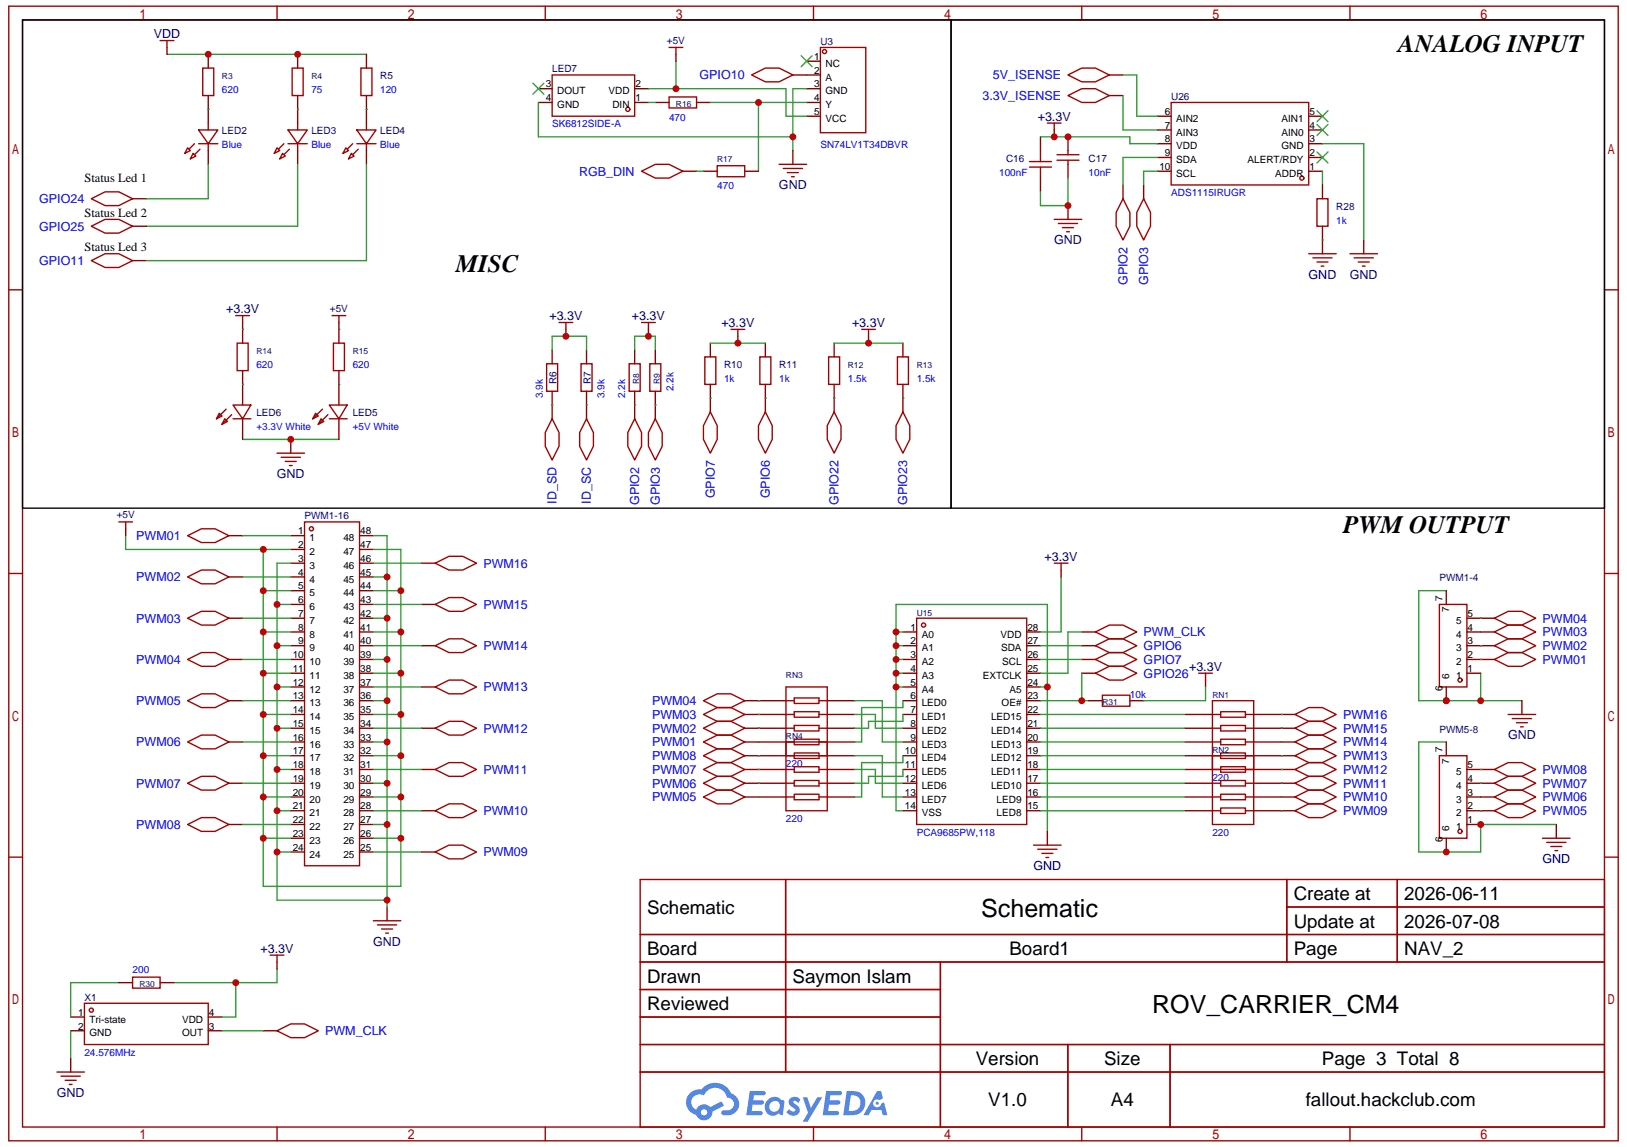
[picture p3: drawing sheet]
<svg xmlns="http://www.w3.org/2000/svg" width="297mm" height="210mm" viewBox="0 0 297 210" stroke-linecap="round" stroke-linejoin="round" font-family="sans-serif">
<g fill="none" stroke="#a10000" stroke-width=".25">
<path d="M1.6 1.1h294v207.3h-294zM4.1 3.6h289v202.3h-289zM50.6 1.1v2.5M99.6 1.1v2.5M148.6 1.1v2.5M197.6 1.1v2.5M246.6 1.1v2.5M1.6 53h2.5M293.1 53h2.5M1.6 104.8h2.5M293.1 104.8h2.5M1.6 156.6h2.5"/>
<path d="M293.1 156.6h2.5M116.9 160.7h176.2v45.2h-176.2zM116.9 170.7h176.2M116.9 175.8h176.2M143.5 160.7v35.2M171.8 175.8v30.1M235 160.7v15.1M235 165.7h58.1M255.2 160.7v15.1M116.9 180.8h54.9M116.9 190.8h176.2M116.9 185.8h54.9"/>
<path d="M116.9 195.9h176.2M195 190.8v15.1M213.7 190.8v15.1M50.6 205.9v2.5M99.6 205.9v2.5M148.6 205.9v2.5M197.6 205.9v2.5M246.6 205.9v2.5"/>
</g>
<g fill="#5487ff">
<path d="M144.4 200.6a1.29 1.29 0 0 1 1.8 .3l-.4 .6a.54 .54 0 0 0-.9-.2l.1 .2a1.56 1.56 0 0 1 1.1 1.6 1.41 1.41 0 0 1-2.5 .1l.5-.6a.63 .63 0 0 0 .5 .5 .63 .63 0 0 0 .7-.3l-.2-.2a1.58 1.58 0 0 1-1-1.5z"/>
<path d="M146.6 200.5h.8l.7 1.9 1.2-1.9h.9l-2.7 4.4h-.9l1-1.6z"/>
<path d="M137 199.3h1.6a1.29 1.29 0 0 1 1.2 .2 .39 .39 0 0 1-.4 .6h-1.7l-.1 .9h1.6a.39 .39 0 0 1 .3 .4 .39 .39 0 0 1-.4 .4h-1.6l-.2 1.2h.8a1.22 1.22 0 0 1 1.2 .2 .39 .39 0 0 1-.4 .5h-2.6z"/>
<path d="M150.9 199.3h1.6a1.3 1.3 0 0 1 1.3 .2 .39 .39 0 0 1-.4 .6h-1.7l-.2 .9h1.7a.39 .39 0 0 1 .3 .4 .39 .39 0 0 1-.4 .4h-1.7l-.1 1.2h.8a1.22 1.22 0 0 1 1.1 .2 .39 .39 0 0 1-.3 .5h-2.6z"/>
<path d="M160.2 199.3h.7l.4 1.3-.7 .4a.74 .74 0 0 0-1.1 .3 .74 .74 0 0 0 .5 1 .74 .74 0 0 0 1-.6l.5-.3 .6 2.3h-.9l-.2-.9h-1.8l-.6 .9h-.9z"/>
<path d="M154.7 199.3l-.7 4.4h1.5a2.25 2.25 0 0 0 2.6-2.2 2.25 2.25 0 0 0-2.7-2.2zM155.4 200.1a1.48 1.48 0 0 1 1.8 1.5 1.48 1.48 0 0 1-1.9 1.4h-.3z"/>
<path d="M140.1 201a1.57 1.57 0 0 0-.2 2.2 1.57 1.57 0 0 0 2.1 .3l.2-.1 .4 .3h.4l.3-2.4-.2-.3h-.4a1.58 1.58 0 0 0-2.6 0zM140.8 201.4a.97 .97 0 0 1 1.6 .3 .97 .97 0 0 1-.8 1.4 .93 .93 0 0 1-1.1-.5 .93 .93 0 0 1 .3-1.2z"/>
<path d="M126 199.7a2.34 2.34 0 0 0 1.2 4 1.53 1.53 0 0 0 1.7 1 1.53 1.53 0 0 0 1.2-1.6l2.2-1.1-.5-.8-2.1 1.1a1.55 1.55 0 0 0-2.5 .4 1.48 1.48 0 0 1-.8-2.1 1.48 1.48 0 0 1 2.2-.5 2.2 2.2 0 0 1 2.3-1.4 2.2 2.2 0 0 1 1.9 1.9 1.15 1.15 0 0 1 1.3 1 1.15 1.15 0 0 1-1.1 1.2h-.7a.46 .46 0 0 0-.6 .4 .46 .46 0 0 0 .5 .6 2.2 2.2 0 0 0 2.2-.7 2.2 2.2 0 0 0 .4-2.3 2.13 2.13 0 0 0-1.3-1.1 3.2 3.2 0 0 0-5.4-.7l-1.1 .1zM128 203.2a.6 .6 0 0 1 1.2 0 .6 .6 0 0 1-1.2 0z"/>
<circle cx="160.2" cy="201.6" r=".28"/>
</g>
<path d="M4.1 3.6h169.6v89.2h-169.6zM173.7 3.6h119.4v89.2h-119.4z" fill="none" stroke="#000" stroke-width=".25"/>
<g fill="none" stroke="#a10000" stroke-width=".25">
<path d="M188 29.5h4.1M188 30.5h4.1M190 27.5v2M190 30.5v2M193.1 29.3h4M193.1 28.3h4M195.1 27.5v.8M195.1 29.3v.7M167.4 112.9h20.1v37.7h-20.1zM200.1 118l2.5-1.3h2.5l2.5 1.3-2.5 1.2h-2.5zM200.1 120.5l2.5-1.3h2.5l2.5 1.3-2.5 1.2h-2.5z"/>
<circle cx="168.7" cy="114.2" r=".38"/>
</g>
<g fill="none" stroke="#870000" stroke-width=".25">
<path d="M190 25v2.5M190 32.5v2.6M195.1 25v2.5M195.1 30v2.5M164.9 115.5h2.5M164.9 118h2.5M187.5 115.5h2.5M187.5 118h2.5M197.6 118h2.5M164.9 120.5h2.5M164.9 123h2.5M164.9 125.5h2.5"/>
<path d="M164.9 128h2.5M164.9 130.5h2.5M164.9 133h2.5M164.9 135.6h2.5M164.9 138.1h2.5M187.5 120.5h2.5M187.5 123h2.5M187.5 125.5h2.5M187.5 128h2.5M187.5 130.5h2.5M187.5 133h2.5M187.5 135.6h2.5"/>
<path d="M187.5 138.1h2.5M197.6 120.5h2.5M164.9 140.6h2.5M164.9 143.1h2.5M164.9 145.6h2.5M164.9 148.1h2.5M187.5 140.6h2.5M187.5 143.1h2.5M187.5 145.6h2.5M187.5 148.1h2.5"/>
</g>
<path d="M163.7 118h1.2M163.7 115.5h1.2M190 118h7.6M193.8 105.4v10.1h-3.8M163.7 120.5h1.2M163.7 125.5h1.2M163.7 123h1.2M190 120.5h7.6M190 125.5h1.3M164.9 148.1h-1.2v-37.7h27.6v41.5" fill="none" stroke="#393" stroke-width=".25"/>
<g fill="#c00">
<circle cx="191.3" cy="125.5" r=".63"/>
<circle cx="163.7" cy="115.5" r=".63"/>
<circle cx="163.7" cy="118" r=".63"/>
<circle cx="163.7" cy="120.5" r=".63"/>
<circle cx="163.7" cy="123" r=".63"/>
<circle cx="163.7" cy="125.5" r=".63"/>
</g>
<path d="M197.6 115.5h2.5M191.3 151.9v2.5M12.9 185.8h2.5M12.9 188.3h2.5M38 185.8h2.5M38 188.3h2.5M48.1 188.3h2.5" fill="none" stroke="#870000" stroke-width=".25"/>
<g fill="none" stroke="#a10000" stroke-width=".25">
<path d="M200.1 115.5l2.5-1.3h2.5l2.5 1.3-2.5 1.2h-2.5zM188.8 154.4h5M189.5 155.2h3.6M190.3 155.9h2M191.1 156.7h.5M15.4 183.3h22.6v7.5h-22.6zM50.6 188.3l2.5-1.2h2.5l2.5 1.2-2.5 1.3h-2.5z"/>
<circle cx="16.7" cy="184.5" r=".38"/>
</g>
<path d="M43.1 179.5v6.3h-2.6M50.6 177v2.5h-18.8M40.5 188.3h7.6" fill="none" stroke="#393" stroke-width=".25"/>
<circle cx="43.1" cy="179.5" r=".63" fill="#c00"/>
<path d="M190 128h8.8M197.6 123v5M21.7 179.5h-8.8v6.3M12.9 188.3v5" fill="none" stroke="#393" stroke-width=".25"/>
<path d="M197.6 123h2.5M21.7 179.5h2.5M29.2 179.5h2.6M12.9 193.3v2.6" fill="none" stroke="#870000" stroke-width=".25"/>
<path d="M200.1 123l2.5-1.3h2.5l2.5 1.3-2.5 1.2h-2.5zM24.2 178.5h5v2h-5zM10.4 195.9h5M11.2 196.6h3.5M11.9 197.4h2M12.7 198.1h.5" fill="none" stroke="#a10000" stroke-width=".25"/>
<circle cx="197.6" cy="128" r=".63" fill="#c00"/>
<g fill="none" stroke="#870000" stroke-width=".25">
<path d="M41.8 97.9h2.5M41.8 105.4h2.5M41.8 112.9h2.5M77 102.9h2.5M77 110.4h2.5M77 118h2.5M41.8 128h2.5M41.8 135.6h2.5M41.8 120.5h2.5M77 133h2.5M77 125.5h2.5M136 128h7.6"/>
<path d="M136 138.1h7.6M136 135.6h7.6M136 133h7.6M136 130.5h7.6M151.1 128h5M151.1 138.1h5M151.1 135.6h5M151.1 133h5M151.1 130.5h5M198.8 128h2.6M206.4 128h2.5M216.4 138.1h5.1"/>
<path d="M216.4 135.6h5.1M216.4 133h5.1M216.4 130.5h5.1M229 138.1h7.5M229 135.6h7.5M229 133h7.5M229 130.5h7.5M41.8 143.1h2.5M41.8 150.6h2.5M77 148.1h2.5M77 140.6h2.5M77 155.7h2.5"/>
<path d="M136 145.6h7.6M136 143.1h7.6M136 140.6h7.6M151.1 145.6h5M151.1 143.1h5M151.1 140.6h5M216.4 148.1h5.1M216.4 145.6h5.1M216.4 143.1h5.1M216.4 140.6h5.1M229 148.1h7.5M229 145.6h7.5"/>
<path d="M229 143.1h7.5M229 140.6h7.5M70.7 165.7v2.5"/>
</g>
<g fill="none" stroke="#a10000" stroke-width=".25">
<path d="M34.3 97.9l2.5-1.3h2.5l2.5 1.3-2.5 1.2h-2.5zM34.3 105.4l2.5-1.3h2.5l2.5 1.3-2.5 1.3h-2.5zM34.3 112.9l2.5-1.2h2.5l2.5 1.2-2.5 1.3h-2.5zM79.5 102.9l2.5-1.3h2.5l2.5 1.3-2.5 1.2h-2.5zM79.5 110.4l2.5-1.2h2.5l2.5 1.2-2.5 1.3h-2.5zM79.5 118l2.5-1.3h2.5l2.5 1.3-2.5 1.2h-2.5zM34.3 120.5l2.5-1.3h2.5l2.5 1.3-2.5 1.2h-2.5zM34.3 128l2.5-1.2h2.5l2.5 1.2-2.5 1.3h-2.5zM34.3 135.6l2.5-1.3h2.5l2.5 1.3-2.5 1.2h-2.5zM79.5 125.5l2.5-1.3h2.5l2.5 1.3-2.5 1.3h-2.5zM79.5 133l2.5-1.2h2.5l2.5 1.2-2.5 1.3h-2.5zM128.5 135.6l2.5-1.3h2.5l2.5 1.3-2.5 1.2h-2.5z"/>
<path d="M128.5 133l2.5-1.2h2.5l2.5 1.2-2.5 1.3h-2.5zM128.5 130.5l2.5-1.2h2.5l2.5 1.2-2.5 1.3h-2.5zM128.5 128l2.5-1.2h2.5l2.5 1.2-2.5 1.3h-2.5zM128.5 138.1l2.5-1.3h2.5l2.5 1.3-2.5 1.2h-2.5zM143.6 130.5h1.5M143.6 138.1h7.5M143.6 133h1.5M143.6 135.6h7.5M143.6 128h1.5M143.6 125.5h7.5v22.6h-7.5zM145.1 127.5h4.5v1h-4.5zM145.1 130h4.5v1h-4.5z"/>
<path d="M145.1 132.5h4.5v1h-4.5zM145.1 135.1h4.5v1h-4.5zM145.1 137.6h4.5v1h-4.5zM149.6 130.5h1.5M149.6 133h1.5M149.6 128h1.5M201.4 127h5v2h-5zM221.5 130.5h1.5M221.5 128h7.5v22.6h-7.5zM221.5 138.1h7.5M221.5 133h1.5M221.5 135.6h1.5"/>
<path d="M223 137.6h4.5v1h-4.5zM223 135.1h4.5v1h-4.5zM223 132.5h4.5v1h-4.5zM223 130h4.5v1h-4.5zM227.5 130.5h1.5M227.5 133h1.5M227.5 135.6h1.5M236.5 130.5l2.5-1.2h2.6l2.5 1.2-2.5 1.3h-2.6zM236.5 133l2.5-1.2h2.6l2.5 1.2-2.5 1.3h-2.6zM236.5 135.6l2.5-1.3h2.6l2.5 1.3-2.5 1.2h-2.6zM236.5 138.1l2.5-1.3h2.6l2.5 1.3-2.5 1.2h-2.6zM34.3 143.1l2.5-1.3h2.5l2.5 1.3-2.5 1.2h-2.5z"/>
<path d="M34.3 150.6l2.5-1.2h2.5l2.5 1.2-2.5 1.3h-2.5zM79.5 140.6l2.5-1.3h2.5l2.5 1.3-2.5 1.2h-2.5zM79.5 148.1l2.5-1.2h2.5l2.5 1.2-2.5 1.3h-2.5zM79.5 155.7l2.5-1.3h2.5l2.5 1.3-2.5 1.2h-2.5zM128.5 145.6l2.5-1.3h2.5l2.5 1.3-2.5 1.3h-2.5zM128.5 143.1l2.5-1.3h2.5l2.5 1.3-2.5 1.2h-2.5zM128.5 140.6l2.5-1.3h2.5l2.5 1.3-2.5 1.2h-2.5zM143.6 140.6h1.5M143.6 143.1h1.5M143.6 145.6h1.5M145.1 145.1h4.5v1h-4.5zM145.1 142.6h4.5v1h-4.5z"/>
<path d="M145.1 140.1h4.5v1h-4.5zM149.6 140.6h1.5M149.6 143.1h1.5M149.6 145.6h1.5M221.5 140.6h7.5M221.5 148.1h1.5M221.5 143.1h1.5M221.5 145.6h1.5M223 147.6h4.5v1h-4.5zM223 145.1h4.5v1h-4.5zM223 142.6h4.5v1h-4.5zM223 140.1h4.5v1h-4.5z"/>
<path d="M227.5 148.1h1.5M227.5 143.1h1.5M227.5 145.6h1.5M236.5 140.6l2.5-1.3h2.6l2.5 1.3-2.5 1.2h-2.6zM236.5 143.1l2.5-1.3h2.6l2.5 1.3-2.5 1.2h-2.6zM236.5 145.6l2.5-1.3h2.6l2.5 1.3-2.5 1.3h-2.6zM236.5 148.1l2.5-1.2h2.6l2.5 1.2-2.5 1.3h-2.6zM68.2 168.2h5M68.9 169h3.6M69.7 169.7h2M70.4 170.5h.6"/>
</g>
<path d="M264.2 107.9h-5.1v20.1h18.9M190 130.5h26.4M190 133h26.4M190 135.6h26.4M190 138.1h26.4M270.5 123v5M190 140.6h26.4M190 143.1h26.4M190 145.6h26.4M190 148.1h26.4" fill="none" stroke="#393" stroke-width=".25"/>
<g fill="#c00">
<circle cx="264.2" cy="128" r=".63"/>
<circle cx="270.5" cy="128" r=".63"/>
</g>
<g fill="none" stroke="#870000" stroke-width=".25">
<path d="M38 9.9v2.5M38 17.5v2.5M54.4 9.9v2.5M54.4 17.5v2.5M195.1 37.6v2.5M241.6 43.8v2.6M249.1 43.8v2.6M270.5 118h2.5M270.5 115.5h2.5M270.5 112.9h2.5M270.5 120.5h2.5M278 128v2.5"/>
<path d="M270.5 148.1h2.5M270.5 145.6h2.5M270.5 143.1h2.5M270.5 140.6h2.5M284.3 150.6v2.5"/>
</g>
<g fill="none" stroke="#a10000" stroke-width=".25">
<path d="M37 12.4h2v5.1h-2zM53.4 12.4h2v5.1h-2zM192.6 40.1h5M193.3 40.8h3.5M194.1 41.6h2M194.8 42.3h.5M239 46.4h5.1M239.8 47.1h3.5M240.6 47.9h2M241.3 48.6h.5M246.6 46.4h5M247.3 47.1h3.6"/>
<path d="M248.1 47.9h2M248.8 48.6h.5M273 118l2.5-1.3h2.5l2.5 1.3-2.5 1.2h-2.5zM273 115.5l2.5-1.3h2.5l2.5 1.3-2.5 1.2h-2.5zM273 112.9l2.5-1.2h2.5l2.5 1.2-2.5 1.3h-2.5zM273 120.5l2.5-1.3h2.5l2.5 1.3-2.5 1.2h-2.5zM275.5 130.5h5M276.2 131.3h3.5M277 132h2M277.7 132.8h.5M273 148.1l2.5-1.2h2.5l2.5 1.2-2.5 1.3h-2.5zM273 145.6l2.5-1.3h2.5l2.5 1.3-2.5 1.3h-2.5z"/>
<path d="M273 143.1l2.5-1.3h2.5l2.5 1.3-2.5 1.2h-2.5zM273 140.6l2.5-1.3h2.5l2.5 1.3-2.5 1.2h-2.5zM281.8 153.1h5M282.5 153.9h3.5M283.3 154.6h2M284 155.4h.5"/>
</g>
<path d="M30.5 9.9h36.4M264.2 135.6h-5.1v20.1h11.4v-5.1h13.8" fill="none" stroke="#393" stroke-width=".25"/>
<g fill="#c00">
<circle cx="54.4" cy="9.9" r=".63"/>
<circle cx="38" cy="9.9" r=".63"/>
</g>
<g fill="none" stroke="#a10000" stroke-width=".25">
<path d="M16.7 36.3l2.5-1.2h2.5l2.5 1.2-2.5 1.3h-2.5zM34.3 27l.5 .5-1 .5zM35.3 28l.5 .5-1 .5zM35.5 26.3l-1 1M36.3 23.7h3.5l-1.8 2.6zM36.3 26.3h3.5M36.5 27.3l-1 1M38 22.5v1.2M38 26.3v1.2M50.6 27l.5 .5-1 .5zM51.6 28l.5 .5-1 .5zM51.9 26.3l-1 1"/>
<path d="M52.6 23.7h3.5l-1.7 2.6zM52.6 26.3h3.5M52.9 27.3l-1 1M54.4 22.5v1.2M54.4 26.3v1.2M63.2 27l.5 .5-1 .5zM64.2 28l.5 .5-1 .5zM64.4 26.3l-1 1M65.2 23.7h3.5l-1.8 2.6zM65.2 26.3h3.5M65.4 27.3l-1 1M66.9 22.5v1.2"/>
<path d="M66.9 26.3v1.2M205.1 36.3l1.3 2.5v2.5l-1.3 2.5-1.2-2.5v-2.5zM208.9 36.3l1.2 2.5v2.5l-1.2 2.5-1.3-2.5v-2.5zM16.7 41.3l2.5-1.2h2.5l2.5 1.2-2.5 1.3h-2.5zM16.7 47.6l2.5-1.2h2.5l2.5 1.2-2.5 1.3h-2.5zM99.8 66.5h2.1v5h-2.1zM100.9 76.5l1.2 2.5v2.5l-1.2 2.5-1.3-2.5v-2.5zM106.1 66.5h2v5h-2zM107.1 76.5l1.3 2.5v2.5l-1.3 2.5-1.2-2.5v-2.5zM114.9 66.5h2v5h-2zM115.9 76.5l1.3 2.5v2.5l-1.3 2.5-1.2-2.5v-2.5zM118.7 66.5h2v5h-2z"/>
<path d="M119.7 76.5l1.3 2.5v2.5l-1.3 2.5-1.3-2.5v-2.5zM128.7 65.2h2.1v5h-2.1zM129.7 75.3l1.3 2.5v2.5l-1.3 2.5-1.2-2.5v-2.5zM138.8 65.2h2v5h-2zM139.8 75.3l1.3 2.5v2.5l-1.3 2.5-1.3-2.5v-2.5zM151.4 65.2h2v5h-2zM152.4 75.3l1.2 2.5v2.5l-1.2 2.5-1.3-2.5v-2.5zM163.9 65.2h2v5h-2zM164.9 75.3l1.3 2.5v2.5l-1.3 2.5-1.2-2.5v-2.5z"/>
</g>
<g fill="none" stroke="#870000" stroke-width=".25">
<path d="M38 20v2.5M54.4 20v2.5M66.9 20v2.5M24.2 36.3h2.5M38 27.5v2.5M54.4 27.5v2.5M66.9 27.5v2.5M205.1 33.8v2.5M208.9 33.8v2.5M24.2 41.3h2.5M24.2 47.6h2.5M100.9 63.9v2.6"/>
<path d="M100.9 71.5v5M107.1 63.9v2.6M107.1 71.5v5M115.9 63.9v2.6M115.9 71.5v5M119.7 63.9v2.6M119.7 71.5v5M129.7 62.7v2.5M129.7 70.2v5.1M139.8 62.7v2.5M139.8 70.2v5.1M152.4 62.7v2.5"/>
<path d="M152.4 70.2v5.1M164.9 62.7v2.5M164.9 70.2v5.1M53.1 80.3v2.5"/>
</g>
<g fill="none" stroke="#393" stroke-width=".25">
<path d="M38 20h.1M54.4 20h.1M38 30v6.3h-11.3M54.4 30v11.3h-27.7M100.9 74h.1M100.9 63.9v-2.5h6.2v2.5M107.1 74h.1M115.9 74h.1M115.9 63.9v-2.5h3.8v2.5M119.7 74h.1M129.7 72.7h.1M129.7 62.7h10.1"/>
<path d="M139.8 72.7h.1M152.4 72.7h.1M152.4 62.7h12.5M164.9 72.7h.1M44.3 80.3h17.6"/>
</g>
<circle cx="53.1" cy="80.3" r=".63" fill="#c00"/>
<g fill="none" stroke="#a10000" stroke-width=".25">
<path d="M100.9 13.7h15v7.5h-15zM137.3 13.7l2.5-1.3h2.5l2.5 1.3-2.5 1.2h-2.5zM149.8 8.7h8.3v15.5h-8.3zM60.6 57.7h2.6M61.9 57.7v1.2M43.3 62.7h2v5h-2zM60.9 62.7h2v5h-2zM50.6 82.8h5M51.4 83.5h3.5M52.1 84.3h2M52.9 85.1h.5"/>
<circle cx="114.7" cy="20" r=".38"/>
<circle cx="150.6" cy="9.4" r=".38"/>
</g>
<g fill="none" stroke="#870000" stroke-width=".25">
<path d="M98.3 16.2h2.6M98.3 18.7h2.6M115.9 16.2h2.5M115.9 18.7h2.5M144.8 13.7h5M147.3 11.2h2.5M147.3 16.2h2.5M147.3 18.7h2.5M147.3 21.2h2.5M61.9 58.9v3.8M44.3 60.2v2.5M44.3 67.7v2.5"/>
<path d="M61.9 67.7v2.5"/>
</g>
<path d="M98.3 18.7v6.3h46.5M147.3 13.7h.1M147.3 16.2h-2.5v11.3M61.9 60.2h.1" fill="none" stroke="#393" stroke-width=".25"/>
<path d="M97.3 15.2l2 2M99.3 15.2l-2 2M146.3 10.2l2 2M148.3 10.2l-2 2" fill="none" stroke="#3c3" stroke-width=".25"/>
<circle cx="144.8" cy="25" r=".63" fill="#c00"/>
<path d="M144.8 27.5v2.5" fill="none" stroke="#870000" stroke-width=".25"/>
<path d="M142.3 30h5M143.1 30.8h3.5M143.8 31.5h2M144.6 32.3h.5" fill="none" stroke="#a10000" stroke-width=".25"/>
<path d="M118.4 16.2h25.2v5h3.7M123.5 11.2v5" fill="none" stroke="#393" stroke-width=".25"/>
<circle cx="123.5" cy="16.2" r=".63" fill="#c00"/>
<path d="M119.7 18.7h2.5M127.2 18.7h2.5" fill="none" stroke="#870000" stroke-width=".25"/>
<path d="M122.2 17.7h5v2h-5z" fill="none" stroke="#a10000" stroke-width=".25"/>
<path d="M118.4 18.7h1.3M129.7 18.7h17.6M138.5 18.7v12.6" fill="none" stroke="#393" stroke-width=".25"/>
<circle cx="138.5" cy="18.7" r=".63" fill="#c00"/>
<path d="M124.7 31.3h2.5M128.5 31.3h2.5M136 31.3h2.5M44.3 58.9v1.3M44.3 70.2v3.8M44.3 76.5v3.8M61.9 70.2v3.8M61.9 76.5v3.8M103.4 60.2v1.2" fill="none" stroke="#870000" stroke-width=".25"/>
<g fill="none" stroke="#a10000" stroke-width=".25">
<path d="M117.2 31.3l2.5-1.3h2.5l2.5 1.3-2.5 1.2h-2.5zM131 30.3h5v2h-5zM43.1 57.7h2.5M44.3 57.7v1.2M40 75.5l.5 .5-1 .5zM41.1 76.5l.5 .5-1.1 .5zM41.3 74.7l-1.8 1.8M42.3 75.8l-1.8 1.7M42.6 74h3.2l-1.5 2.5zM42.6 76.5h3.2M57.6 75.5l.5 .5-1 .5zM58.6 76.5l.5 .5-1 .5z"/>
<path d="M58.9 74.7l-1.8 1.8M59.9 75.8l-1.8 1.7M60.1 74h3.3l-1.5 2.5zM60.1 76.5h3.3"/>
</g>
<path d="M44.3 60.2h.1M44.3 70.2h.1M61.9 70.2h.1" fill="none" stroke="#393" stroke-width=".25"/>
<circle cx="103.4" cy="61.4" r=".63" fill="#c00"/>
<path d="M102.1 58.9h2.5M103.4 58.9v1.3" fill="none" stroke="#a10000" stroke-width=".25"/>
<path d="M118.4 60.2v1.2" fill="none" stroke="#870000" stroke-width=".25"/>
<circle cx="118.4" cy="61.4" r=".63" fill="#c00"/>
<path d="M191.3 22.5h2.5M192.6 22.5v1.2M117.2 58.9h2.5M118.4 58.9v1.3" fill="none" stroke="#a10000" stroke-width=".25"/>
<path d="M192.6 23.7v1.3M134.8 61.4v1.3" fill="none" stroke="#870000" stroke-width=".25"/>
<circle cx="134.8" cy="62.7" r=".63" fill="#c00"/>
<path d="M133.5 60.2h2.5M134.8 60.2v1.2" fill="none" stroke="#a10000" stroke-width=".25"/>
<path d="M158.6 61.4v1.3" fill="none" stroke="#870000" stroke-width=".25"/>
<circle cx="158.6" cy="62.7" r=".63" fill="#c00"/>
<g fill="none" stroke="#a10000" stroke-width=".25">
<path d="M29.2 7.4h2.6M30.5 7.4v1.3M122.2 8.7h2.5M123.5 8.7v1.2M157.4 60.2h2.5M158.6 60.2v1.2M192.6 102.9h2.5M193.8 102.9v1.2M262.9 110.4h5v15.1h-5zM218.9 123h2.6M220.2 123v1.2M49.3 174.5h2.6"/>
<path d="M50.6 174.5v1.3"/>
<circle cx="266.7" cy="124.2" r=".38"/>
</g>
<path d="M30.5 8.7v1.2M123.5 9.9v1.3M193.8 104.1v1.3M267.9 118h2.6M267.9 115.5h2.6M267.9 112.9h2.6M220.2 124.2v1.3M264.2 125.5v2.5M267.9 123h2.6M267.9 120.5h2.6M50.6 175.8v1.2" fill="none" stroke="#870000" stroke-width=".25"/>
<path d="M220.2 125.5v2.5h-11.3" fill="none" stroke="#393" stroke-width=".25"/>
<circle cx="264.2" cy="128" r=".63" fill="#c00"/>
<path d="M264.2 107.9v2.5M267.9 150.6h2.6" fill="none" stroke="#870000" stroke-width=".25"/>
<path d="M270.5 118h.1M270.5 115.5h.1M270.5 112.9h.1M270.5 120.5h.1" fill="none" stroke="#393" stroke-width=".25"/>
<g fill="none" stroke="#a10000" stroke-width=".25">
<path d="M262.9 138.1h5v15h-5z"/>
<circle cx="266.7" cy="151.9" r=".38"/>
</g>
<circle cx="270.5" cy="150.6" r=".63" fill="#c00"/>
<path d="M264.2 153.1v2.6M267.9 148.1h2.6M267.9 145.6h2.6M267.9 143.1h2.6M267.9 140.6h2.6" fill="none" stroke="#870000" stroke-width=".25"/>
<circle cx="264.2" cy="155.7" r=".63" fill="#c00"/>
<g fill="none" stroke="#870000" stroke-width=".25">
<path d="M53.1 97.9h2.5M65.7 97.9h2.5M53.1 100.4h2.5M53.1 102.9h2.5M53.1 105.4h2.5M53.1 107.9h2.5M53.1 110.4h2.5M53.1 112.9h2.5M53.1 115.5h2.5M53.1 118h2.5M65.7 100.4h2.5M65.7 102.9h2.5"/>
<path d="M65.7 105.4h2.5M65.7 107.9h2.5M65.7 110.4h2.5M65.7 112.9h2.5M65.7 115.5h2.5M65.7 118h2.5M53.1 120.5h2.5M53.1 123h2.5M53.1 125.5h2.5M53.1 128h2.5M53.1 130.5h2.5M53.1 133h2.5"/>
<path d="M53.1 135.6h2.5M53.1 138.1h2.5M65.7 120.5h2.5M65.7 123h2.5M65.7 125.5h2.5M65.7 128h2.5M65.7 130.5h2.5M65.7 133h2.5M65.7 135.6h2.5M65.7 138.1h2.5M264.2 135.6v2.5M53.1 140.6h2.5"/>
<path d="M53.1 143.1h2.5M53.1 145.6h2.5M53.1 148.1h2.5M53.1 150.6h2.5M53.1 153.1h2.5M53.1 155.7h2.5M65.7 140.6h2.5M65.7 143.1h2.5M65.7 145.6h2.5M65.7 148.1h2.5M65.7 150.6h2.5M65.7 153.1h2.5"/>
<path d="M65.7 155.7h2.5"/>
</g>
<g fill="none" stroke="#393" stroke-width=".25">
<path d="M23 97.9v2.5h30.1M48.1 100.4v61.5h25.1v-61.5h-5M48.1 115.5h5M48.1 107.9h5M68.2 115.5h5M68.2 107.9h5M48.1 138.1h5M48.1 123h5M48.1 130.5h5M68.2 138.1h5M68.2 123h5M68.2 130.5h5"/>
<path d="M48.1 153.1h5M48.1 145.6h5M68.2 153.1h5M68.2 145.6h5M270.5 148.1h.1M270.5 145.6h.1M270.5 143.1h.1M270.5 140.6h.1"/>
</g>
<g fill="none" stroke="#a10000" stroke-width=".25">
<path d="M55.6 95.4h10.1v62.8h-10.1z"/>
<circle cx="56.9" cy="96.6" r=".38"/>
</g>
<g fill="#c00">
<circle cx="48.1" cy="153.1" r=".63"/>
<circle cx="48.1" cy="145.6" r=".63"/>
<circle cx="48.1" cy="138.1" r=".63"/>
<circle cx="48.1" cy="130.5" r=".63"/>
<circle cx="48.1" cy="123" r=".63"/>
<circle cx="48.1" cy="115.5" r=".63"/>
<circle cx="48.1" cy="107.9" r=".63"/>
<circle cx="48.1" cy="100.4" r=".63"/>
<circle cx="73.2" cy="153.1" r=".63"/>
<circle cx="73.2" cy="145.6" r=".63"/>
<circle cx="73.2" cy="138.1" r=".63"/>
<circle cx="73.2" cy="130.5" r=".63"/>
<circle cx="73.2" cy="123" r=".63"/>
<circle cx="73.2" cy="115.5" r=".63"/>
<circle cx="73.2" cy="107.9" r=".63"/>
</g>
<g fill="none" stroke="#393" stroke-width=".25">
<path d="M68.2 97.9h2.5v67.8M50.6 118h2.5M50.6 110.4h2.5M53.1 102.9h-2.5v61.5h20.1M68.2 112.9h2.5M68.2 105.4h2.5M50.6 133h2.5M50.6 125.5h2.5M68.2 135.6h2.5M68.2 128h2.5M68.2 120.5h2.5M50.6 155.7h2.5"/>
<path d="M50.6 148.1h2.5M50.6 140.6h2.5M68.2 150.6h2.5M68.2 143.1h2.5"/>
</g>
<g fill="#c00">
<circle cx="50.6" cy="155.7" r=".63"/>
<circle cx="50.6" cy="148.1" r=".63"/>
<circle cx="50.6" cy="140.6" r=".63"/>
<circle cx="50.6" cy="133" r=".63"/>
<circle cx="50.6" cy="125.5" r=".63"/>
<circle cx="50.6" cy="118" r=".63"/>
<circle cx="50.6" cy="110.4" r=".63"/>
<circle cx="70.7" cy="164.4" r=".63"/>
<circle cx="70.7" cy="150.6" r=".63"/>
<circle cx="70.7" cy="143.1" r=".63"/>
<circle cx="70.7" cy="135.6" r=".63"/>
<circle cx="70.7" cy="128" r=".63"/>
<circle cx="70.7" cy="120.5" r=".63"/>
<circle cx="70.7" cy="112.9" r=".63"/>
<circle cx="70.7" cy="105.4" r=".63"/>
</g>
<g fill="none" stroke="#393" stroke-width=".25">
<path d="M66.9 20h.1M66.9 30v17.6h-40.2M127.2 31.3h1.3M195.1 32.5v5.1h-5.1v-2.5M211.4 31.3h-2.5v2.5M211.4 28.8h-6.3v5M241.6 31.3v2.5M241.6 26.3h7.5v17.5M241.6 43.8h.1M44.3 97.9h8.8M44.3 105.4h8.8M44.3 112.9h8.8"/>
<path d="M68.2 118h8.8M68.2 110.4h8.8M68.2 102.9h8.8M197.6 115.5h-2.5v7.5h-5.1M44.3 120.5h8.8M44.3 128h8.8M44.3 135.6h8.8M68.2 133h8.8M68.2 125.5h8.8M138.5 135.6h.1M138.5 133h.1M138.5 130.5h.1"/>
<path d="M138.5 128h.1M138.5 138.1h.1M156.1 128h5.1v7.6h3.7M156.1 130.5h3.8v2.5h5M156.1 138.1h5.1v7.5h3.7M164.9 128v1.3h-7.5v6.3h-1.3M164.9 130.5v1.3h-6.3v1.2h-2.5M164.9 138.1v1.2h-7.5v6.3h-1.3M234 130.5h.1M234 133h.1M234 135.6h.1M234 138.1h.1"/>
<path d="M44.3 143.1h8.8M44.3 150.6h8.8M68.2 155.7h8.8M68.2 148.1h8.8M68.2 140.6h8.8M138.5 145.6h.1M138.5 143.1h.1M138.5 140.6h.1M156.1 140.6h3.8v2.5h5M164.9 140.6v1.2h-6.3v1.3h-2.5M234 140.6h.1M234 143.1h.1"/>
<path d="M234 145.6h.1M234 148.1h.1"/>
</g>
<g fill="none" stroke="#870000" stroke-width=".25">
<path d="M66.9 9.9v2.5M66.9 17.5v2.5M202.6 17.5h2.5M202.6 13.7h2.5M211.4 31.3h2.5M211.4 28.8h2.5M211.4 26.3h2.5M211.4 23.7h2.5M211.4 21.2h2.5M239 31.3h2.6M239 28.8h2.6M239 26.3h2.6"/>
<path d="M239 23.7h2.6M239 21.2h2.6M241.6 33.8v2.5M241.6 41.3v2.5M23 96.6v1.3"/>
</g>
<g fill="none" stroke="#a10000" stroke-width=".25">
<path d="M65.9 12.4h2v5.1h-2zM195.1 17.5l2.5-1.3h2.5l2.5 1.3-2.5 1.2h-2.5zM195.1 13.7l2.5-1.3h2.5l2.5 1.3-2.5 1.2h-2.5zM213.9 18.7h25.1v15.1h-25.1zM240.6 36.3h2v5h-2zM21.7 95.4h2.5M23 95.4v1.2"/>
<circle cx="237.8" cy="32.5" r=".38"/>
</g>
<path d="M240.6 27.8l2 2M240.6 22.7l2 2M240.6 20.2l2 2M242.6 27.8l-2 2M242.6 22.7l-2 2M242.6 20.2l-2 2" fill="none" stroke="#3c3" stroke-width=".25"/>
<circle cx="195.1" cy="37.6" r=".63" fill="#c00"/>
<path d="M190 25h16.4v1.3h5" fill="none" stroke="#393" stroke-width=".25"/>
<g fill="#c00">
<circle cx="195.1" cy="25" r=".63"/>
<circle cx="192.6" cy="25" r=".63"/>
</g>
<path d="M205.1 17.5v6.2h6.3M205.1 13.7h2.5v7.5h3.8" fill="none" stroke="#393" stroke-width=".25"/>
<g font-size="4.6">
<text x="255.4" y="9.5">ANALOG INPUT</text>
<text x="83.3" y="49.7">MISC</text>
<text x="245.3" y="97.4">PWM OUTPUT</text>
<text x="179.2" y="167.5">Schematic</text>
<text x="210.5" y="185.1">ROV_CARRIER_CM4</text>
</g>
<g font-size="3.4">
<text x="118.2" y="167">Schematic</text>
<text x="236.3" y="164.4">Create at</text>
<text x="256.5" y="164.4">2026-06-11</text>
<text x="236.3" y="169.5">Update at</text>
<text x="256.5" y="169.5">2026-07-08</text>
<text x="118.2" y="174.5">Board</text>
<text x="118.2" y="179.5">Drawn</text>
<text x="144.8" y="179.5">Saymon Islam</text>
<text x="184.4" y="174.5">Board1</text>
<text x="236.3" y="174.5">Page</text>
<text x="256.5" y="174.5">NAV_2</text>
<text x="118.2" y="184.5">Reviewed</text>
<text x="178.2" y="194.6">Version</text>
<text x="201.7" y="194.6">Size</text>
<text x="241.4" y="194.6">Page 3 Total 8</text>
<text x="180.5" y="202.1">V1.0</text>
<text x="202.9" y="202.1">A4</text>
<text x="238.5" y="202.1">fallout.hackclub.com</text>
</g>
<g font-size="2.3" fill="#000080">
<text x="28.1" y="7">VDD</text>
<text x="189.5" y="22">+3.3V</text>
<text x="142.3" y="34.6">GND</text>
<text x="192.5" y="44.6">GND</text>
<text x="239" y="50.9">GND</text>
<text x="246.6" y="50.9">GND</text>
<text x="41.3" y="57.2">+3.3V</text>
<text x="100.3" y="58.5">+3.3V</text>
<text x="115.4" y="58.5">+3.3V</text>
<text x="131.8" y="59.7">+3.3V</text>
<text x="155.6" y="59.7">+3.3V</text>
<text x="50.6" y="87.4">GND</text>
<text x="190.8" y="102.4">+3.3V</text>
<text x="217.2" y="122.5">+3.3V</text>
<text x="275.5" y="135.1">GND</text>
<text x="188.8" y="159">GND</text>
<text x="281.7" y="157.7">GND</text>
<text x="68.2" y="172.8">GND</text>
<text x="47.6" y="174">+3.3V</text>
<text x="10.4" y="200.4">GND</text>
</g>
<g font-size="2.3" fill="#00f">
<text x="127.8" y="14.5">GPIO10</text>
<text x="181.4" y="14.5">5V_ISENSE</text>
<text x="179.5" y="18.3">3.3V_ISENSE</text>
<text x="105.8" y="32.1">RGB_DIN</text>
<text x="7.2" y="37.1">GPIO24</text>
<text x="7.2" y="42.1">GPIO25</text>
<text x="7.2" y="48.4">GPIO11</text>
<text x="205.9" y="52.1" transform="rotate(-90 205.9 52.1)">GPIO2</text>
<text x="209.7" y="52.1" transform="rotate(-90 209.7 52.1)">GPIO3</text>
<text x="101.6" y="92" transform="rotate(-90 101.6 92)">ID_SD</text>
<text x="107.9" y="92" transform="rotate(-90 107.9 92)">ID_SC</text>
<text x="116.7" y="92.3" transform="rotate(-90 116.7 92.3)">GPIO2</text>
<text x="120.5" y="92.3" transform="rotate(-90 120.5 92.3)">GPIO3</text>
<text x="130.5" y="91" transform="rotate(-90 130.5 91)">GPIO7</text>
<text x="140.6" y="91" transform="rotate(-90 140.6 91)">GPIO6</text>
<text x="153.2" y="92.3" transform="rotate(-90 153.2 92.3)">GPIO22</text>
<text x="165.7" y="92.3" transform="rotate(-90 165.7 92.3)">GPIO23</text>
<text x="24.9" y="98.7">PWM01</text>
<text x="24.9" y="106.2">PWM02</text>
<text x="88.3" y="103.7">PWM16</text>
<text x="24.9" y="113.7">PWM03</text>
<text x="88.3" y="111.2">PWM15</text>
<text x="281.8" y="113.7">PWM04</text>
<text x="88.3" y="118.8">PWM14</text>
<text x="208.9" y="118.8">GPIO6</text>
<text x="208.9" y="116.3">PWM_CLK</text>
<text x="281.8" y="118.8">PWM02</text>
<text x="281.8" y="116.3">PWM03</text>
<text x="24.9" y="121.3">PWM04</text>
<text x="208.9" y="121.3">GPIO7</text>
<text x="208.9" y="123.8">GPIO26</text>
<text x="281.8" y="121.3">PWM01</text>
<text x="24.9" y="128.8">PWM05</text>
<text x="88.3" y="126.3">PWM13</text>
<text x="119.1" y="131.3">PWM03</text>
<text x="119.1" y="128.8">PWM04</text>
<text x="245.3" y="131.3">PWM16</text>
<text x="24.9" y="136.4">PWM06</text>
<text x="88.3" y="133.8">PWM12</text>
<text x="119.1" y="136.4">PWM01</text>
<text x="119.1" y="133.8">PWM02</text>
<text x="245.3" y="133.8">PWM15</text>
<text x="245.3" y="136.4">PWM14</text>
<text x="24.9" y="143.9">PWM07</text>
<text x="88.3" y="141.4">PWM11</text>
<text x="119.1" y="143.9">PWM06</text>
<text x="119.1" y="141.4">PWM07</text>
<text x="119.1" y="138.9">PWM08</text>
<text x="245.3" y="138.9">PWM13</text>
<text x="245.3" y="141.4">PWM12</text>
<text x="245.3" y="143.9">PWM11</text>
<text x="281.8" y="143.9">PWM07</text>
<text x="281.8" y="141.4">PWM08</text>
<text x="88.3" y="148.9">PWM10</text>
<text x="119.1" y="146.4">PWM05</text>
<text x="245.3" y="146.4">PWM10</text>
<text x="245.3" y="148.9">PWM09</text>
<text x="281.8" y="148.9">PWM05</text>
<text x="281.8" y="146.4">PWM06</text>
<text x="24.9" y="151.4">PWM08</text>
<text x="88.3" y="156.5">PWM09</text>
<text x="59.4" y="189.1">PWM_CLK</text>
</g>
<g font-size="2.3">
<text x="15.4" y="33.3">Status Led 1</text>
<text x="15.4" y="39.6">Status Led 2</text>
<text x="15.4" y="45.9">Status Led 3</text>
</g>
<g font-size="1.8" fill="#000080">
<text x="121.8" y="8">+5V</text>
<text x="149.8" y="8.2">U3</text>
<text x="69.4" y="14.5">R5</text>
<text x="100.9" y="13.2">LED7</text>
<text x="213.9" y="18.3">U26</text>
<text x="40.5" y="24.5">LED2</text>
<text x="56.9" y="24.5">LED3</text>
<text x="69.4" y="24.5">LED4</text>
<text x="183.8" y="29.6">C16</text>
<text x="198.8" y="29.6">C17</text>
<text x="244.1" y="38.4">R28</text>
<text x="60.3" y="57">+5V</text>
<text x="101.6" y="70.2" transform="rotate(-90 101.6 70.2)">R6</text>
<text x="107.9" y="70.2" transform="rotate(-90 107.9 70.2)">R7</text>
<text x="132.3" y="67.3">R10</text>
<text x="142.3" y="67.3">R11</text>
<text x="46.8" y="76.1">LED6</text>
<text x="64.4" y="76.1">LED5</text>
<text x="21.3" y="94.6">+5V</text>
<text x="55.6" y="94.9">PWM1-16</text>
<text x="262.9" y="106.2">PWM1-4</text>
<text x="262.9" y="133.8">PWM5-8</text>
<text x="15.4" y="182.8">X1</text>
</g>
<g font-size="1.8">
<text x="148.7" y="11">1</text>
<text x="99.7" y="16">3</text>
<text x="101.8" y="17.2">DOUT</text>
<text x="111.1" y="17.2">VDD</text>
<text x="116.1" y="16">2</text>
<text x="148.7" y="13.5">2</text>
<text x="148.7" y="16">3</text>
<text x="150.8" y="12.2">NC</text>
<text x="150.8" y="14.7">A</text>
<text x="150.8" y="17.2">GND</text>
<text x="99.7" y="18.5">4</text>
<text x="101.8" y="19.7">GND</text>
<text x="111.9" y="19.7">DIN</text>
<text x="116.1" y="18.5">1</text>
<text x="148.7" y="18.5">4</text>
<text x="148.7" y="21">5</text>
<text x="150.8" y="19.7">Y</text>
<text x="150.8" y="22.3">VCC</text>
<text x="212.8" y="21">6</text>
<text x="212.8" y="23.5">7</text>
<text x="214.8" y="22.3">AIN2</text>
<text x="234.1" y="22.3">AIN1</text>
<text x="239.2" y="23.5">4</text>
<text x="239.2" y="21">5</text>
<text x="212.8" y="26">8</text>
<text x="212.8" y="28.5">9</text>
<text x="214.8" y="24.8">AIN3</text>
<text x="214.8" y="27.3">VDD</text>
<text x="214.8" y="29.8">SDA</text>
<text x="227.9" y="29.8">ALERT/RDY</text>
<text x="234.1" y="27.3">GND</text>
<text x="234.1" y="24.8">AIN0</text>
<text x="239.2" y="28.5">2</text>
<text x="239.2" y="26">3</text>
<text x="211.8" y="31.1">10</text>
<text x="214.8" y="32.3">SCL</text>
<text x="232.9" y="32.3">ADDR</text>
<text x="239.2" y="31.1">1</text>
<text x="54.5" y="97.6">1</text>
<text x="54.5" y="100.2">2</text>
<text x="56.6" y="98.9">1</text>
<text x="56.6" y="101.4">2</text>
<text x="62.7" y="101.4">47</text>
<text x="62.7" y="98.9">48</text>
<text x="65.8" y="100.2">47</text>
<text x="65.8" y="97.6">48</text>
<text x="54.5" y="102.7">3</text>
<text x="54.5" y="105.2">4</text>
<text x="54.5" y="107.7">5</text>
<text x="56.6" y="103.9">3</text>
<text x="56.6" y="106.4">4</text>
<text x="62.7" y="106.4">45</text>
<text x="62.7" y="103.9">46</text>
<text x="65.8" y="107.7">44</text>
<text x="65.8" y="105.2">45</text>
<text x="65.8" y="102.7">46</text>
<text x="54.5" y="110.2">6</text>
<text x="54.5" y="112.7">7</text>
<text x="56.6" y="108.9">5</text>
<text x="56.6" y="111.5">6</text>
<text x="56.6" y="114">7</text>
<text x="62.7" y="114">42</text>
<text x="62.7" y="111.5">43</text>
<text x="62.7" y="108.9">44</text>
<text x="65.8" y="112.7">42</text>
<text x="65.8" y="110.2">43</text>
<text x="263.5" y="109.8" transform="rotate(-90 263.5 109.8)">7</text>
<text x="264.7" y="111.9" transform="rotate(-90 264.7 111.9)">7</text>
<text x="266" y="114">5</text>
<text x="268.1" y="112.7">5</text>
<text x="54.5" y="115.2">8</text>
<text x="54.5" y="117.7">9</text>
<text x="56.6" y="116.5">8</text>
<text x="56.6" y="119">9</text>
<text x="62.7" y="119">40</text>
<text x="62.7" y="116.5">41</text>
<text x="65.8" y="117.7">40</text>
<text x="65.8" y="115.2">41</text>
<text x="166.3" y="115.2">1</text>
<text x="166.3" y="117.7">2</text>
<text x="168.4" y="116.5">A0</text>
<text x="168.4" y="119">A1</text>
<text x="182.7" y="116.5">VDD</text>
<text x="182.8" y="119">SDA</text>
<text x="187.7" y="117.7">27</text>
<text x="187.7" y="115.2">28</text>
<text x="266" y="119">3</text>
<text x="266" y="116.5">4</text>
<text x="268.1" y="117.7">3</text>
<text x="268.1" y="115.2">4</text>
<text x="53.5" y="120.3">10</text>
<text x="53.5" y="122.8">11</text>
<text x="53.5" y="125.3">12</text>
<text x="56.6" y="121.5">10</text>
<text x="56.6" y="124">11</text>
<text x="62.7" y="124">38</text>
<text x="62.7" y="121.5">39</text>
<text x="65.8" y="125.3">37</text>
<text x="65.8" y="122.8">38</text>
<text x="65.8" y="120.3">39</text>
<text x="166.3" y="120.3">3</text>
<text x="166.3" y="122.8">4</text>
<text x="166.3" y="125.3">5</text>
<text x="168.4" y="121.5">A2</text>
<text x="168.4" y="124">A3</text>
<text x="179.5" y="124">EXTCLK</text>
<text x="183.1" y="121.5">SCL</text>
<text x="187.7" y="125.3">24</text>
<text x="187.7" y="122.8">25</text>
<text x="187.7" y="120.3">26</text>
<text x="264.7" y="124.1" transform="rotate(-90 264.7 124.1)">6</text>
<text x="266" y="124">1</text>
<text x="266" y="121.5">2</text>
<text x="268.1" y="122.8">1</text>
<text x="268.1" y="120.3">2</text>
<text x="53.5" y="127.8">13</text>
<text x="53.5" y="130.3">14</text>
<text x="56.6" y="126.5">12</text>
<text x="56.6" y="129">13</text>
<text x="56.6" y="131.6">14</text>
<text x="62.7" y="131.6">35</text>
<text x="62.7" y="129">36</text>
<text x="62.7" y="126.5">37</text>
<text x="65.8" y="130.3">35</text>
<text x="65.8" y="127.8">36</text>
<text x="166.3" y="127.8">6</text>
<text x="166.3" y="130.3">7</text>
<text x="168.4" y="126.5">A4</text>
<text x="168.4" y="129">LED0</text>
<text x="168.4" y="131.6">LED1</text>
<text x="181" y="131.6">LED15</text>
<text x="182.9" y="129">OE#</text>
<text x="184.4" y="126.5">A5</text>
<text x="187.7" y="130.3">22</text>
<text x="187.7" y="127.8">23</text>
<text x="263.5" y="126.2" transform="rotate(-90 263.5 126.2)">6</text>
<text x="53.5" y="132.8">15</text>
<text x="53.5" y="135.3">16</text>
<text x="53.5" y="137.8">17</text>
<text x="56.6" y="134.1">15</text>
<text x="56.6" y="136.6">16</text>
<text x="62.7" y="136.6">33</text>
<text x="62.7" y="134.1">34</text>
<text x="65.8" y="137.8">32</text>
<text x="65.8" y="135.3">33</text>
<text x="65.8" y="132.8">34</text>
<text x="165.3" y="137.8">10</text>
<text x="166.3" y="132.8">8</text>
<text x="166.3" y="135.3">9</text>
<text x="168.4" y="134.1">LED2</text>
<text x="168.4" y="136.6">LED3</text>
<text x="181" y="136.6">LED13</text>
<text x="181" y="134.1">LED14</text>
<text x="187.7" y="137.8">19</text>
<text x="187.7" y="135.3">20</text>
<text x="187.7" y="132.8">21</text>
<text x="263.5" y="137.5" transform="rotate(-90 263.5 137.5)">7</text>
<text x="53.5" y="140.4">18</text>
<text x="53.5" y="142.9">19</text>
<text x="56.6" y="139.1">17</text>
<text x="56.6" y="141.6">18</text>
<text x="62.7" y="141.6">31</text>
<text x="62.7" y="139.1">32</text>
<text x="65.8" y="142.9">30</text>
<text x="65.8" y="140.4">31</text>
<text x="165.3" y="140.4">11</text>
<text x="165.3" y="142.9">12</text>
<text x="168.4" y="139.1">LED4</text>
<text x="168.4" y="141.6">LED5</text>
<text x="181" y="141.6">LED11</text>
<text x="181" y="139.1">LED12</text>
<text x="187.7" y="142.9">17</text>
<text x="187.7" y="140.4">18</text>
<text x="264.7" y="139.5" transform="rotate(-90 264.7 139.5)">7</text>
<text x="266" y="141.6">5</text>
<text x="268.1" y="142.9">4</text>
<text x="268.1" y="140.4">5</text>
<text x="53.5" y="145.4">20</text>
<text x="53.5" y="147.9">21</text>
<text x="56.6" y="144.1">19</text>
<text x="56.6" y="146.6">20</text>
<text x="56.6" y="149.1">21</text>
<text x="62.7" y="149.1">28</text>
<text x="62.7" y="146.6">29</text>
<text x="62.7" y="144.1">30</text>
<text x="65.8" y="147.9">28</text>
<text x="65.8" y="145.4">29</text>
<text x="165.3" y="145.4">13</text>
<text x="165.3" y="147.9">14</text>
<text x="168.4" y="144.1">LED6</text>
<text x="168.4" y="146.6">LED7</text>
<text x="168.4" y="149.1">VSS</text>
<text x="181" y="144.1">LED10</text>
<text x="182" y="149.1">LED8</text>
<text x="182" y="146.6">LED9</text>
<text x="187.7" y="147.9">15</text>
<text x="187.7" y="145.4">16</text>
<text x="266" y="149.1">2</text>
<text x="266" y="146.6">3</text>
<text x="266" y="144.1">4</text>
<text x="268.1" y="147.9">2</text>
<text x="268.1" y="145.4">3</text>
<text x="53.5" y="150.4">22</text>
<text x="53.5" y="152.9">23</text>
<text x="53.5" y="155.4">24</text>
<text x="56.6" y="151.7">22</text>
<text x="56.6" y="154.2">23</text>
<text x="62.7" y="154.2">26</text>
<text x="62.7" y="151.7">27</text>
<text x="65.8" y="155.4">25</text>
<text x="65.8" y="152.9">26</text>
<text x="65.8" y="150.4">27</text>
<text x="263.5" y="153.8" transform="rotate(-90 263.5 153.8)">6</text>
<text x="264.7" y="151.7" transform="rotate(-90 264.7 151.7)">6</text>
<text x="266" y="151.7">1</text>
<text x="268.1" y="150.4">1</text>
<text x="56.6" y="156.7">24</text>
<text x="62.7" y="156.7">25</text>
<text x="14.3" y="185.6">1</text>
<text x="38.2" y="185.6">4</text>
<text x="14.3" y="188.1">2</text>
<text x="16.4" y="189.3">GND</text>
<text x="16.4" y="186.8">Tri-state</text>
<text x="33.2" y="186.8">VDD</text>
<text x="33.2" y="189.3">OUT</text>
<text x="38.2" y="188.1">3</text>
</g>
<g font-size="1.8" fill="#00f">
<text x="40.5" y="17">620</text>
<text x="56.9" y="17">75</text>
<text x="69.4" y="17">120</text>
<text x="100.9" y="23.3">SK6812SIDE-A</text>
<text x="122.2" y="22">470</text>
<text x="40.5" y="27.1">Blue</text>
<text x="56.9" y="27.1">Blue</text>
<text x="69.4" y="27.1">Blue</text>
<text x="149.8" y="27.1">SN74LV1T34DBVR</text>
<text x="131" y="34.6">470</text>
<text x="182.5" y="32.1">100nF</text>
<text x="198.8" y="32.1">10nF</text>
<text x="213.9" y="35.8">ADS1115IRUGR</text>
<text x="244.1" y="40.9">1k</text>
<text x="46.8" y="67.3">620</text>
<text x="64.4" y="67.3">620</text>
<text x="123" y="71.5" transform="rotate(-90 123 71.5)">2.2k</text>
<text x="132.3" y="69.8">1k</text>
<text x="142.3" y="69.8">1k</text>
<text x="154.9" y="69.8">1.5k</text>
<text x="167.4" y="69.8">1.5k</text>
<text x="99.1" y="72.7" transform="rotate(-90 99.1 72.7)">3.9k</text>
<text x="110.4" y="72.7" transform="rotate(-90 110.4 72.7)">3.9k</text>
<text x="114.2" y="72.7" transform="rotate(-90 114.2 72.7)">2.2k</text>
<text x="46.8" y="78.6">+3.3V White</text>
<text x="64.4" y="78.6">+5V White</text>
<text x="206.4" y="127.6">10k</text>
<text x="143.6" y="140.1">220</text>
<text x="221.5" y="142.6">220</text>
<text x="143.6" y="150.2">220</text>
<text x="167.4" y="152.7">PCA9685PW,118</text>
<text x="221.5" y="152.7">220</text>
<text x="24.2" y="177.8">200</text>
<text x="15.4" y="192.9">24.576MHz</text>
</g>
<g font-size="1.5" fill="#000080">
<text x="40.5" y="14.5">R3</text>
<text x="56.9" y="14.5">R4</text>
<text x="123.5" y="19.5">R16</text>
<text x="131" y="29.6">R17</text>
<text x="46.8" y="64.7">R14</text>
<text x="64.4" y="64.7">R15</text>
<text x="116.7" y="70.2" transform="rotate(-90 116.7 70.2)">R8</text>
<text x="120.5" y="70.2" transform="rotate(-90 120.5 70.2)">R9</text>
<text x="154.9" y="67.3">R12</text>
<text x="167.4" y="67.3">R13</text>
<text x="167.4" y="112.5">U15</text>
<text x="143.6" y="123.8">RN3</text>
<text x="201.4" y="128.8">R31</text>
<text x="221.5" y="127.6">RN1</text>
<text x="143.6" y="135.1">RN4</text>
<text x="221.5" y="137.6">RN2</text>
<text x="25.5" y="180.3">R30</text>
</g>
</svg>
